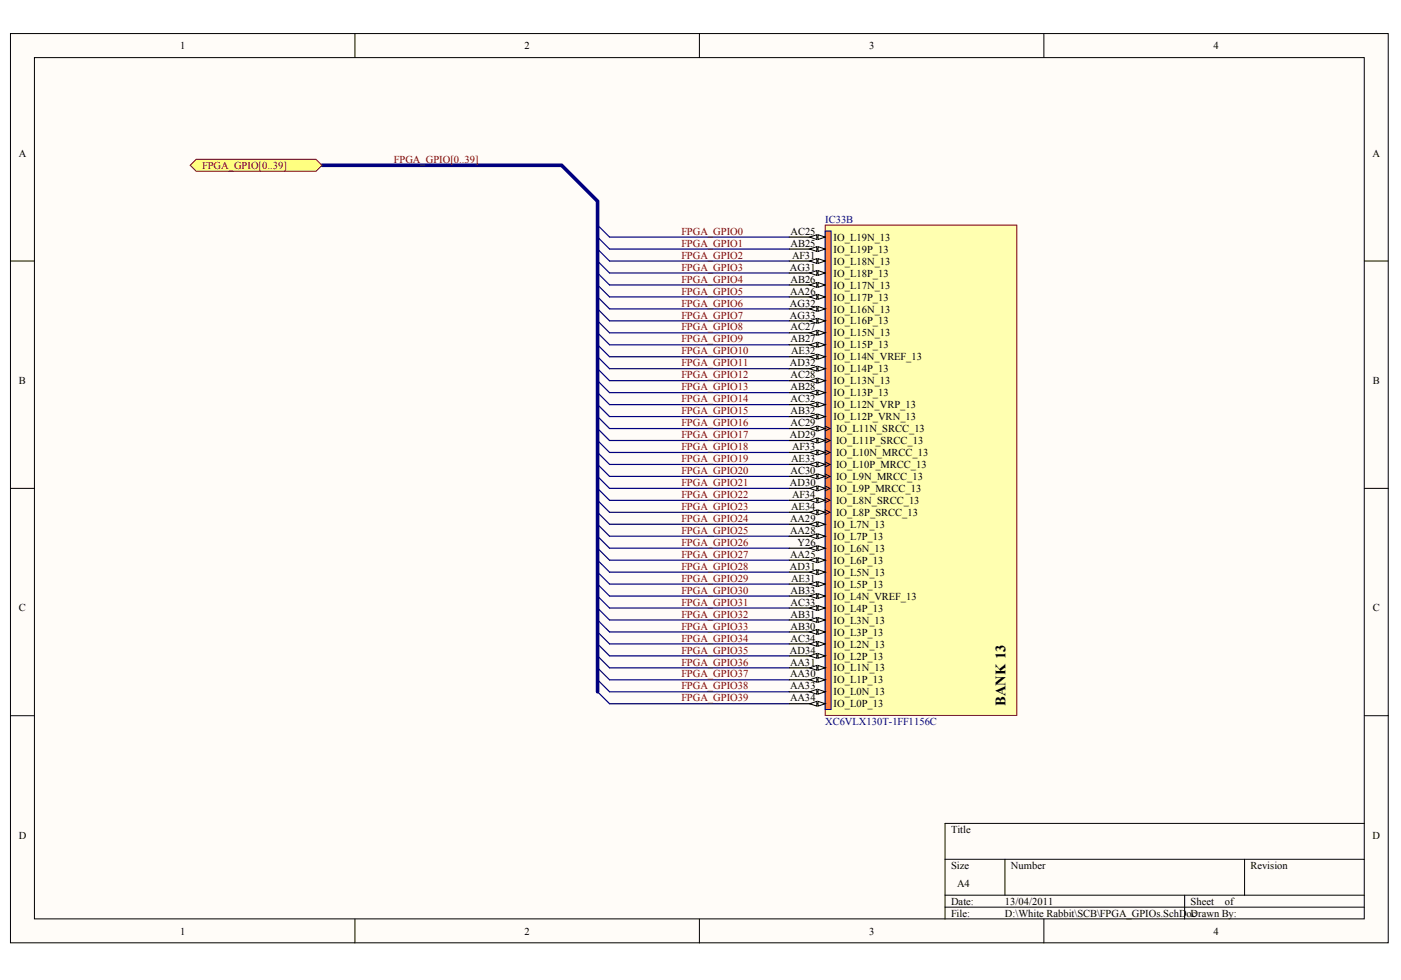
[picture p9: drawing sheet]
<svg xmlns="http://www.w3.org/2000/svg" width="289mm" height="202mm" viewBox="0 0 289 202" stroke-linecap="round" stroke-linejoin="round" font-family="sans-serif">
<g fill="#fffcf8" stroke="#000" stroke-width=".21">
<path d="M2.2 6.9h284.1v187.6h-284.1z"/>
<path d="M7.1 11.9h274.3v177.6h-274.3z"/>
</g>
<g fill="none" stroke="#000" stroke-width=".21">
<path d="M73.2 6.9v5M144.2 6.9v5M215.3 6.9v5M2.2 53.8h4.9M281.4 53.8h4.9M2.2 100.7h4.9M281.4 100.7h4.9M2.2 147.6h4.9M281.4 147.6h4.9M194.9 177.2h86.5M207.2 177.2v7.4M256.7 177.2v7.4"/>
<path d="M281.4 169.8h-86.5v19.8M73.2 189.6v4.9M144.2 189.6v4.9M194.9 184.6h86.5M194.9 187.1h86.5M215.3 189.6v4.9M244.3 184.6v5"/>
</g>
<g fill="none" stroke="#000080" stroke-width=".25">
<path d="M123.2 58.8l2.5 2.4h37.1M123.2 56.3l2.5 2.5h37.1M123.2 53.8l2.5 2.5h37.1M123.2 51.4l2.5 2.4h37.1M123.2 48.9l2.5 2.5h37.1M123.2 46.4l2.5 2.5h37.1M123.2 78.5l2.5 2.5h37.1M123.2 76.1l2.5 2.4h37.1M123.2 73.6l2.5 2.5h37.1M123.2 71.1l2.5 2.5h37.1M123.2 68.6l2.5 2.5h37.1M123.2 66.2l2.5 2.4h37.1"/>
<path d="M123.2 63.7l2.5 2.5h37.1M123.2 61.2l2.5 2.5h37.1M123.2 98.3l2.5 2.4h37.1M123.2 95.8l2.5 2.5h37.1M123.2 93.3l2.5 2.5h37.1M123.2 90.9l2.5 2.4h37.1M123.2 88.4l2.5 2.5h37.1M123.2 85.9l2.5 2.5h37.1M123.2 83.5l2.5 2.4h37.1M123.2 81l2.5 2.5h37.1M123.2 118l2.5 2.5h37.1M123.2 115.5l2.5 2.5h37.1"/>
<path d="M123.2 113.1l2.5 2.4h37.1M123.2 110.6l2.5 2.5h37.1M123.2 108.1l2.5 2.5h37.1M123.2 105.7l2.5 2.4h37.1M123.2 103.2l2.5 2.5h37.1M123.2 100.7l2.5 2.5h37.1M123.2 137.8l2.5 2.4h37.1M123.2 135.3l2.5 2.5h37.1M123.2 132.8l2.5 2.5h37.1M123.2 130.4l2.5 2.4h37.1M123.2 127.9l2.5 2.5h37.1M123.2 125.4l2.5 2.5h37.1"/>
<path d="M123.2 122.9l2.5 2.5h37.1M123.2 120.5l2.5 2.4h37.1M123.2 142.7l2.5 2.5h37.1M123.2 140.2l2.5 2.5h37.1"/>
</g>
<path d="M66.4 34.1h49.4l7.4 7.4v101.2" fill="none" stroke="#000080" stroke-width=".74"/>
<path d="M39.2 34.1l1.3-1.2h24.7l1.2 1.2-1.2 1.2h-24.7z" fill-rule="evenodd" fill="#ffff80" stroke="#800000" stroke-width=".21"/>
<path d="M170.2 46.4h39.5v101.2h-39.5z" fill="#ffffb0" stroke="#800000" stroke-width=".21"/>
<path d="M170.2 47.6h1.2v98.7h-1.2z" fill="#ff8040" stroke="#000080" stroke-width=".21"/>
<path d="M162.8 145.2h7.4" fill="none" stroke="#000" stroke-width=".25"/>
<g fill="#fffcf8" stroke="#000" stroke-width=".21">
<path d="M168.7 144.7l1.5 .5-1.5 .5z"/>
<path d="M167 145.2l1.5-.5v1z"/>
</g>
<path d="M162.8 142.7h7.4" fill="none" stroke="#000" stroke-width=".25"/>
<g fill="#fffcf8" stroke="#000" stroke-width=".21">
<path d="M168.7 142.2l1.5 .5-1.5 .5z"/>
<path d="M167 142.7l1.5-.5v1z"/>
</g>
<path d="M162.8 140.2h7.4" fill="none" stroke="#000" stroke-width=".25"/>
<g fill="#fffcf8" stroke="#000" stroke-width=".21">
<path d="M168.7 139.7l1.5 .5-1.5 .5z"/>
<path d="M167 140.2l1.5-.5v1z"/>
</g>
<path d="M162.8 137.8h7.4" fill="none" stroke="#000" stroke-width=".25"/>
<g fill="#fffcf8" stroke="#000" stroke-width=".21">
<path d="M168.7 137.3l1.5 .5-1.5 .4z"/>
<path d="M167 137.8l1.5-.5v.9z"/>
</g>
<path d="M162.8 135.3h7.4" fill="none" stroke="#000" stroke-width=".25"/>
<g fill="#fffcf8" stroke="#000" stroke-width=".21">
<path d="M168.7 134.8l1.5 .5-1.5 .5z"/>
<path d="M167 135.3l1.5-.5v1z"/>
</g>
<path d="M162.8 132.8h7.4" fill="none" stroke="#000" stroke-width=".25"/>
<g fill="#fffcf8" stroke="#000" stroke-width=".21">
<path d="M168.7 132.3l1.5 .5-1.5 .5z"/>
<path d="M167 132.8l1.5-.5v1z"/>
</g>
<path d="M162.8 130.4h7.4" fill="none" stroke="#000" stroke-width=".25"/>
<g fill="#fffcf8" stroke="#000" stroke-width=".21">
<path d="M168.7 129.9l1.5 .5-1.5 .4z"/>
<path d="M167 130.4l1.5-.5v.9z"/>
</g>
<path d="M162.8 127.9h7.4" fill="none" stroke="#000" stroke-width=".25"/>
<g fill="#fffcf8" stroke="#000" stroke-width=".21">
<path d="M168.7 127.4l1.5 .5-1.5 .5z"/>
<path d="M167 127.9l1.5-.5v1z"/>
</g>
<path d="M162.8 125.4h7.4" fill="none" stroke="#000" stroke-width=".25"/>
<g fill="#fffcf8" stroke="#000" stroke-width=".21">
<path d="M168.7 124.9l1.5 .5-1.5 .5z"/>
<path d="M167 125.4l1.5-.5v1z"/>
</g>
<path d="M162.8 122.9h7.4" fill="none" stroke="#000" stroke-width=".25"/>
<g fill="#fffcf8" stroke="#000" stroke-width=".21">
<path d="M168.7 122.5l1.5 .4-1.5 .5z"/>
<path d="M167 122.9l1.5-.4v.9z"/>
</g>
<path d="M162.8 120.5h7.4" fill="none" stroke="#000" stroke-width=".25"/>
<g fill="#fffcf8" stroke="#000" stroke-width=".21">
<path d="M168.7 120l1.5 .5-1.5 .5z"/>
<path d="M167 120.5l1.5-.5v1z"/>
</g>
<path d="M162.8 118h7.4" fill="none" stroke="#000" stroke-width=".25"/>
<g fill="#fffcf8" stroke="#000" stroke-width=".21">
<path d="M168.7 117.5l1.5 .5-1.5 .5z"/>
<path d="M167 118l1.5-.5v1z"/>
</g>
<path d="M162.8 115.5h7.4" fill="none" stroke="#000" stroke-width=".25"/>
<g fill="#fffcf8" stroke="#000" stroke-width=".21">
<path d="M168.7 115l1.5 .5-1.5 .5z"/>
<path d="M167 115.5l1.5-.5v1z"/>
</g>
<path d="M162.8 113.1h7.4" fill="none" stroke="#000" stroke-width=".25"/>
<g fill="#fffcf8" stroke="#000" stroke-width=".21">
<path d="M168.7 112.6l1.5 .5-1.5 .5z"/>
<path d="M167 113.1l1.5-.5v1z"/>
</g>
<path d="M162.8 110.6h7.4" fill="none" stroke="#000" stroke-width=".25"/>
<g fill="#fffcf8" stroke="#000" stroke-width=".21">
<path d="M168.7 110.1l1.5 .5-1.5 .5z"/>
<path d="M167 110.6l1.5-.5v1z"/>
</g>
<path d="M162.8 108.1h7.4" fill="none" stroke="#000" stroke-width=".25"/>
<g fill="#fffcf8" stroke="#000" stroke-width=".21">
<path d="M168.7 107.6l1.5 .5-1.5 .5z"/>
<path d="M167 108.1l1.5-.5v1z"/>
</g>
<path d="M162.8 105.7h7.4" fill="none" stroke="#000" stroke-width=".25"/>
<path d="M170.2 105.2l1 .5-1 .5" fill="none" stroke="#000" stroke-width=".21"/>
<g fill="#fffcf8" stroke="#000" stroke-width=".21">
<path d="M168.7 105.2l1.5 .5-1.5 .5z"/>
<path d="M167 105.7l1.5-.5v1z"/>
</g>
<path d="M162.8 103.2h7.4" fill="none" stroke="#000" stroke-width=".25"/>
<path d="M170.2 102.7l1 .5-1 .5" fill="none" stroke="#000" stroke-width=".21"/>
<g fill="#fffcf8" stroke="#000" stroke-width=".21">
<path d="M168.7 102.7l1.5 .5-1.5 .5z"/>
<path d="M167 103.2l1.5-.5v1z"/>
</g>
<path d="M162.8 100.7h7.4" fill="none" stroke="#000" stroke-width=".25"/>
<path d="M170.2 100.2l1 .5-1 .5" fill="none" stroke="#000" stroke-width=".21"/>
<g fill="#fffcf8" stroke="#000" stroke-width=".21">
<path d="M168.7 100.2l1.5 .5-1.5 .5z"/>
<path d="M167 100.7l1.5-.5v1z"/>
</g>
<path d="M162.8 98.3h7.4" fill="none" stroke="#000" stroke-width=".25"/>
<path d="M170.2 97.8l1 .5-1 .5" fill="none" stroke="#000" stroke-width=".21"/>
<g fill="#fffcf8" stroke="#000" stroke-width=".21">
<path d="M168.7 97.8l1.5 .5-1.5 .5z"/>
<path d="M167 98.3l1.5-.5v1z"/>
</g>
<path d="M162.8 95.8h7.4" fill="none" stroke="#000" stroke-width=".25"/>
<path d="M170.2 95.3l1 .5-1 .5" fill="none" stroke="#000" stroke-width=".21"/>
<g fill="#fffcf8" stroke="#000" stroke-width=".21">
<path d="M168.7 95.3l1.5 .5-1.5 .5z"/>
<path d="M167 95.8l1.5-.5v1z"/>
</g>
<path d="M162.8 93.3h7.4" fill="none" stroke="#000" stroke-width=".25"/>
<path d="M170.2 92.8l1 .5-1 .5" fill="none" stroke="#000" stroke-width=".21"/>
<g fill="#fffcf8" stroke="#000" stroke-width=".21">
<path d="M168.7 92.8l1.5 .5-1.5 .5z"/>
<path d="M167 93.3l1.5-.5v1z"/>
</g>
<path d="M162.8 90.9h7.4" fill="none" stroke="#000" stroke-width=".25"/>
<path d="M170.2 90.4l1 .5-1 .5" fill="none" stroke="#000" stroke-width=".21"/>
<g fill="#fffcf8" stroke="#000" stroke-width=".21">
<path d="M168.7 90.4l1.5 .5-1.5 .5z"/>
<path d="M167 90.9l1.5-.5v1z"/>
</g>
<path d="M162.8 88.4h7.4" fill="none" stroke="#000" stroke-width=".25"/>
<path d="M170.2 87.9l1 .5-1 .5" fill="none" stroke="#000" stroke-width=".21"/>
<g fill="#fffcf8" stroke="#000" stroke-width=".21">
<path d="M168.7 87.9l1.5 .5-1.5 .5z"/>
<path d="M167 88.4l1.5-.5v1z"/>
</g>
<path d="M162.8 85.9h7.4" fill="none" stroke="#000" stroke-width=".25"/>
<g fill="#fffcf8" stroke="#000" stroke-width=".21">
<path d="M168.7 85.4l1.5 .5-1.5 .5z"/>
<path d="M167 85.9l1.5-.5v1z"/>
</g>
<path d="M162.8 83.5h7.4" fill="none" stroke="#000" stroke-width=".25"/>
<g fill="#fffcf8" stroke="#000" stroke-width=".21">
<path d="M168.7 83l1.5 .5-1.5 .5z"/>
<path d="M167 83.5l1.5-.5v1z"/>
</g>
<path d="M162.8 81h7.4" fill="none" stroke="#000" stroke-width=".25"/>
<g fill="#fffcf8" stroke="#000" stroke-width=".21">
<path d="M168.7 80.5l1.5 .5-1.5 .5z"/>
<path d="M167 81l1.5-.5v1z"/>
</g>
<path d="M162.8 78.5h7.4" fill="none" stroke="#000" stroke-width=".25"/>
<g fill="#fffcf8" stroke="#000" stroke-width=".21">
<path d="M168.7 78l1.5 .5-1.5 .5z"/>
<path d="M167 78.5l1.5-.5v1z"/>
</g>
<path d="M162.8 76.1h7.4" fill="none" stroke="#000" stroke-width=".25"/>
<g fill="#fffcf8" stroke="#000" stroke-width=".21">
<path d="M168.7 75.6l1.5 .5-1.5 .4z"/>
<path d="M167 76.1l1.5-.5v.9z"/>
</g>
<path d="M162.8 73.6h7.4" fill="none" stroke="#000" stroke-width=".25"/>
<g fill="#fffcf8" stroke="#000" stroke-width=".21">
<path d="M168.7 73.1l1.5 .5-1.5 .5z"/>
<path d="M167 73.6l1.5-.5v1z"/>
</g>
<path d="M162.8 71.1h7.4" fill="none" stroke="#000" stroke-width=".25"/>
<g fill="#fffcf8" stroke="#000" stroke-width=".21">
<path d="M168.7 70.6l1.5 .5-1.5 .5z"/>
<path d="M167 71.1l1.5-.5v1z"/>
</g>
<path d="M162.8 68.6h7.4" fill="none" stroke="#000" stroke-width=".25"/>
<g fill="#fffcf8" stroke="#000" stroke-width=".21">
<path d="M168.7 68.2l1.5 .4-1.5 .5z"/>
<path d="M167 68.6l1.5-.4v.9z"/>
</g>
<path d="M162.8 66.2h7.4" fill="none" stroke="#000" stroke-width=".25"/>
<g fill="#fffcf8" stroke="#000" stroke-width=".21">
<path d="M168.7 65.7l1.5 .5-1.5 .5z"/>
<path d="M167 66.2l1.5-.5v1z"/>
</g>
<path d="M162.8 63.7h7.4" fill="none" stroke="#000" stroke-width=".25"/>
<g fill="#fffcf8" stroke="#000" stroke-width=".21">
<path d="M168.7 63.2l1.5 .5-1.5 .5z"/>
<path d="M167 63.7l1.5-.5v1z"/>
</g>
<path d="M162.8 61.2h7.4" fill="none" stroke="#000" stroke-width=".25"/>
<g fill="#fffcf8" stroke="#000" stroke-width=".21">
<path d="M168.7 60.8l1.5 .4-1.5 .5z"/>
<path d="M167 61.2l1.5-.4v.9z"/>
</g>
<path d="M162.8 58.8h7.4" fill="none" stroke="#000" stroke-width=".25"/>
<g fill="#fffcf8" stroke="#000" stroke-width=".21">
<path d="M168.7 58.3l1.5 .5-1.5 .5z"/>
<path d="M167 58.8l1.5-.5v1z"/>
</g>
<path d="M162.8 56.3h7.4" fill="none" stroke="#000" stroke-width=".25"/>
<g fill="#fffcf8" stroke="#000" stroke-width=".21">
<path d="M168.7 55.8l1.5 .5-1.5 .5z"/>
<path d="M167 56.3l1.5-.5v1z"/>
</g>
<path d="M162.8 53.8h7.4" fill="none" stroke="#000" stroke-width=".25"/>
<g fill="#fffcf8" stroke="#000" stroke-width=".21">
<path d="M168.7 53.3l1.5 .5-1.5 .5z"/>
<path d="M167 53.8l1.5-.5v1z"/>
</g>
<path d="M162.8 51.4h7.4" fill="none" stroke="#000" stroke-width=".25"/>
<g fill="#fffcf8" stroke="#000" stroke-width=".21">
<path d="M168.7 50.9l1.5 .5-1.5 .5z"/>
<path d="M167 51.4l1.5-.5v1z"/>
</g>
<path d="M162.8 48.9h7.4" fill="none" stroke="#000" stroke-width=".25"/>
<g fill="#fffcf8" stroke="#000" stroke-width=".21">
<path d="M168.7 48.4l1.5 .5-1.5 .5z"/>
<path d="M167 48.9l1.5-.5v1z"/>
</g>
<text font-size="3" x="207.4" y="145.7" transform="rotate(-90 207.4 145.7)">BANK 13</text>
<g font-size="2.2">
<text x="37.1" y="10.1">1</text>
<text x="108.2" y="10.1">2</text>
<text x="179.2" y="10.1">3</text>
<text x="250.3" y="10.1">4</text>
<text x="3.9" y="32.3">A</text>
<text x="283.1" y="32.3">A</text>
<text x="163" y="50.9">AB25</text>
<text x="163" y="48.4">AC25</text>
<text x="163.3" y="53.4">AF31</text>
<text x="171.9" y="52.1">IO_L19P_13</text>
<text x="171.9" y="49.7">IO_L19N_13</text>
<text x="162.9" y="55.8">AG31</text>
<text x="163" y="58.3">AB26</text>
<text x="171.9" y="59.5">IO_L17N_13</text>
<text x="171.9" y="57.1">IO_L18P_13</text>
<text x="171.9" y="54.6">IO_L18N_13</text>
<text x="162.9" y="65.7">AG33</text>
<text x="162.9" y="63.2">AG32</text>
<text x="163" y="60.8">AA26</text>
<text x="171.9" y="64.5">IO_L16N_13</text>
<text x="171.9" y="62">IO_L17P_13</text>
<text x="163" y="70.6">AB27</text>
<text x="163" y="68.2">AC27</text>
<text x="171.9" y="71.9">IO_L15P_13</text>
<text x="171.9" y="69.4">IO_L15N_13</text>
<text x="171.9" y="66.9">IO_L16P_13</text>
<text x="162.9" y="75.6">AD32</text>
<text x="163.2" y="73.1">AE32</text>
<text x="171.9" y="76.8">IO_L14P_13</text>
<text x="171.9" y="74.3">IO_L14N_VREF_13</text>
<text x="3.9" y="79.2">B</text>
<text x="163" y="83">AC32</text>
<text x="163" y="80.5">AB28</text>
<text x="163" y="78">AC28</text>
<text x="171.9" y="81.7">IO_L13P_13</text>
<text x="171.9" y="79.3">IO_L13N_13</text>
<text x="283.1" y="79.2">B</text>
<text x="163" y="87.9">AC29</text>
<text x="163" y="85.4">AB32</text>
<text x="171.9" y="86.7">IO_L12P_VRN_13</text>
<text x="171.9" y="84.2">IO_L12N_VRP_13</text>
<text x="172.4" y="89.1">IO_L11N_SRCC_13</text>
<text x="162.9" y="90.4">AD29</text>
<text x="163.2" y="95.3">AE33</text>
<text x="163.3" y="92.8">AF33</text>
<text x="172.4" y="94.1">IO_L10N_MRCC_13</text>
<text x="172.4" y="91.6">IO_L11P_SRCC_13</text>
<text x="162.9" y="100.3">AD30</text>
<text x="163" y="97.8">AC30</text>
<text x="172.4" y="101.5">IO_L9P_MRCC_13</text>
<text x="172.4" y="99">IO_L9N_MRCC_13</text>
<text x="172.4" y="96.5">IO_L10P_MRCC_13</text>
<text x="163" y="107.7">AA29</text>
<text x="163.2" y="105.2">AE34</text>
<text x="163.3" y="102.7">AF34</text>
<text x="172.4" y="106.4">IO_L8P_SRCC_13</text>
<text x="172.4" y="104">IO_L8N_SRCC_13</text>
<text x="163" y="110.1">AA28</text>
<text x="164.5" y="112.6">Y26</text>
<text x="171.9" y="113.8">IO_L6N_13</text>
<text x="171.9" y="111.4">IO_L7P_13</text>
<text x="171.9" y="108.9">IO_L7N_13</text>
<text x="162.9" y="117.5">AD31</text>
<text x="163" y="115.1">AA25</text>
<text x="163.2" y="120">AE31</text>
<text x="171.9" y="118.8">IO_L5N_13</text>
<text x="171.9" y="116.3">IO_L6P_13</text>
<text x="163" y="124.9">AC33</text>
<text x="163" y="122.5">AB33</text>
<text x="171.9" y="123.7">IO_L4N_VREF_13</text>
<text x="171.9" y="121.2">IO_L5P_13</text>
<text x="3.9" y="126.1">C</text>
<text x="163" y="129.9">AB30</text>
<text x="163" y="127.4">AB31</text>
<text x="171.9" y="131.1">IO_L3P_13</text>
<text x="171.9" y="128.6">IO_L3N_13</text>
<text x="171.9" y="126.2">IO_L4P_13</text>
<text x="283.1" y="126.1">C</text>
<text x="162.9" y="134.8">AD34</text>
<text x="163" y="137.3">AA31</text>
<text x="163" y="132.3">AC34</text>
<text x="171.9" y="136">IO_L2P_13</text>
<text x="171.9" y="133.6">IO_L2N_13</text>
<text x="163" y="142.2">AA33</text>
<text x="163" y="139.7">AA30</text>
<text x="171.9" y="143.4">IO_L0N_13</text>
<text x="171.9" y="141">IO_L1P_13</text>
<text x="171.9" y="138.5">IO_L1N_13</text>
<text x="163" y="144.7">AA34</text>
<text x="171.9" y="145.9">IO_L0P_13</text>
<text x="3.9" y="173">D</text>
<text x="196.1" y="171.8">Title</text>
<text x="283.1" y="173">D</text>
<text x="196.1" y="179.2">Size</text>
<text x="208.5" y="179.2">Number</text>
<text x="257.9" y="179.2">Revision</text>
<text x="197.4" y="182.9">A4</text>
<text x="196.1" y="186.6">Date:</text>
<text x="196.1" y="189.1">File:</text>
<text x="207.2" y="186.6">13/04/2011</text>
<text x="207.2" y="189.1">D:\White Rabbit\SCB\FPGA_GPIOs.SchDoc</text>
<text x="245.5" y="186.6">Sheet</text>
<text x="245.5" y="189.1">Drawn By:</text>
<text x="252.6" y="186.6">of</text>
<text x="37.1" y="192.8">1</text>
<text x="108.2" y="192.8">2</text>
<text x="179.2" y="192.8">3</text>
<text x="250.3" y="192.8">4</text>
</g>
<g font-size="2.2" fill="#800000">
<text x="41.7" y="34.8">FPGA_GPIO[0..39]</text>
<text x="81.2" y="33.6">FPGA_GPIO[0..39]</text>
<text x="140.5" y="48.4">FPGA_GPIO0</text>
<text x="140.5" y="50.9">FPGA_GPIO1</text>
<text x="140.5" y="53.4">FPGA_GPIO2</text>
<text x="140.5" y="55.8">FPGA_GPIO3</text>
<text x="140.5" y="58.3">FPGA_GPIO4</text>
<text x="140.5" y="60.8">FPGA_GPIO5</text>
<text x="140.5" y="63.2">FPGA_GPIO6</text>
<text x="140.5" y="65.7">FPGA_GPIO7</text>
<text x="140.5" y="68.2">FPGA_GPIO8</text>
<text x="140.5" y="70.6">FPGA_GPIO9</text>
<text x="140.5" y="73.1">FPGA_GPIO10</text>
<text x="140.5" y="75.6">FPGA_GPIO11</text>
<text x="140.5" y="78">FPGA_GPIO12</text>
<text x="140.5" y="80.5">FPGA_GPIO13</text>
<text x="140.5" y="83">FPGA_GPIO14</text>
<text x="140.5" y="85.4">FPGA_GPIO15</text>
<text x="140.5" y="87.9">FPGA_GPIO16</text>
<text x="140.5" y="90.4">FPGA_GPIO17</text>
<text x="140.5" y="92.8">FPGA_GPIO18</text>
<text x="140.5" y="95.3">FPGA_GPIO19</text>
<text x="140.5" y="97.8">FPGA_GPIO20</text>
<text x="140.5" y="100.3">FPGA_GPIO21</text>
<text x="140.5" y="102.7">FPGA_GPIO22</text>
<text x="140.5" y="105.2">FPGA_GPIO23</text>
<text x="140.5" y="107.7">FPGA_GPIO24</text>
<text x="140.5" y="110.1">FPGA_GPIO25</text>
<text x="140.5" y="112.6">FPGA_GPIO26</text>
<text x="140.5" y="115.1">FPGA_GPIO27</text>
<text x="140.5" y="117.5">FPGA_GPIO28</text>
<text x="140.5" y="120">FPGA_GPIO29</text>
<text x="140.5" y="122.5">FPGA_GPIO30</text>
<text x="140.5" y="124.9">FPGA_GPIO31</text>
<text x="140.5" y="127.4">FPGA_GPIO32</text>
<text x="140.5" y="129.9">FPGA_GPIO33</text>
<text x="140.5" y="132.3">FPGA_GPIO34</text>
<text x="140.5" y="134.8">FPGA_GPIO35</text>
<text x="140.5" y="137.3">FPGA_GPIO36</text>
<text x="140.5" y="139.7">FPGA_GPIO37</text>
<text x="140.5" y="142.2">FPGA_GPIO38</text>
<text x="140.5" y="144.7">FPGA_GPIO39</text>
</g>
<g font-size="2.2" fill="#000080">
<text x="170.2" y="46">IC33B</text>
<text x="170.2" y="149.6">XC6VLX130T-1FF1156C</text>
</g>
</svg>
